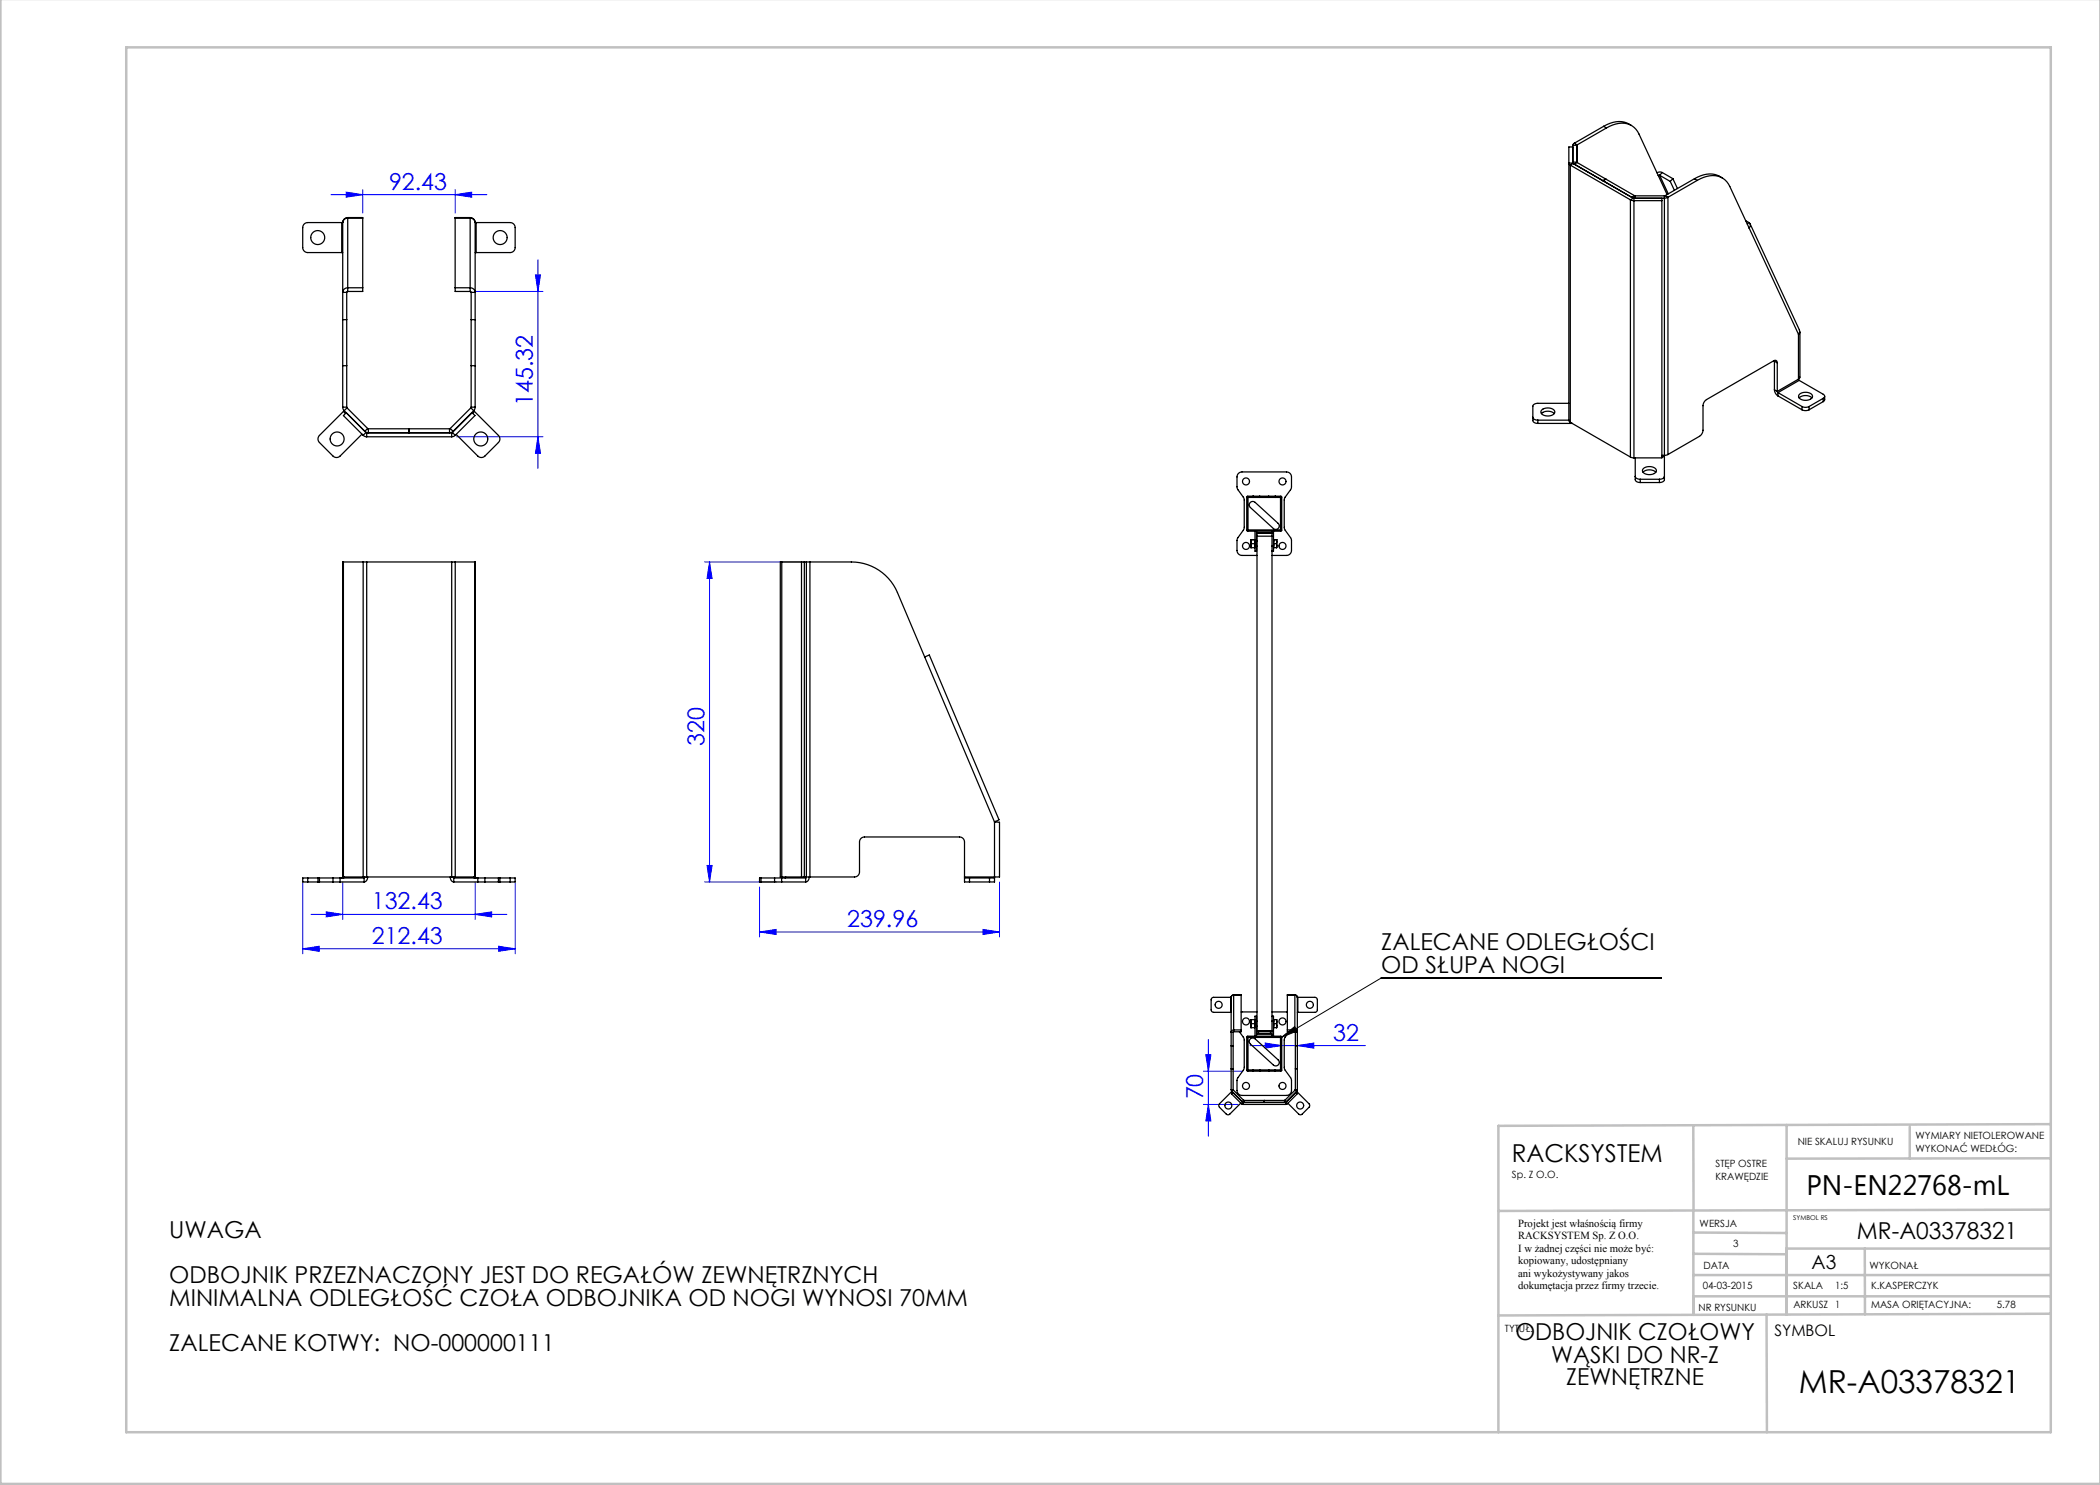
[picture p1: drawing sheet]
<svg xmlns="http://www.w3.org/2000/svg" width="420mm" height="297mm" viewBox="0 0 420 297" stroke-linecap="round" stroke-linejoin="round" font-family="sans-serif">
<path d="M332.2 195.6h-56l-19.9 11.8M256.3 207.4l2.6-2.1 .5 .9z" fill="none" stroke="#000" stroke-width=".2"/>
<g fill="none" stroke="#00f" stroke-width=".2">
<path d="M66.2 38.9h31.2M69.2 38.4l3.3 .5-3.3 .5zM72.5 37.9v4.7M91 38.9l3.3-.5v1zM91 37.9v4.7M95 58.3h13.6M107.1 55h1l-.5 3.3zM107.6 51.9v41.8M91.3 87.4h17.3M107.6 87.4l.5 3.3h-1zM140.9 112.4h20.1M141.9 112.4v64"/>
<path d="M141.9 112.4l.5 3.3h-1zM60.5 176.6v14.2M68.5 176.4v7.5M95 176.4v7.5M103 176.6v14.2M140.9 176.4h14.4M141.4 173.1h1l-.5 3.3zM151.9 177.4v10M199.9 176.4v11M60.5 189.8l3.3-.5v1zM60.5 189.8h42.5M62.2 182.9h39.2"/>
<path d="M65.2 182.4l3.3 .5-3.3 .5zM95 182.9l3.3-.5v1zM99.7 189.3l3.3 .5-3.3 .5zM151.9 186.4l3.3-.5v1zM151.9 186.4h48M196.6 185.9l3.3 .5-3.3 .5zM240.7 214.2h7.8M241.2 210.9h1l-.5 3.3zM241.7 207.9v19.3M250 209.1h23.1M253 208.6l3.3 .5-3.3 .5zM259.5 208.1v.1"/>
<path d="M259.5 209.1l3.3-.5v1zM240.7 220.9h6.9M241.7 220.9l.5 3.3h-1z"/>
</g>
<g fill="none" stroke="#c0c0c0" stroke-width=".5">
<path d="M.1 -.1v296.9h419.9M25.2 9.5h385v276.9h-385zM338.7 225.2v16.9M357.3 225v37.9M382 225.4v6.3M410.1 224.8l-110.4 .4v61.2M410.1 231.7h-52.8M338.7 259.3h71.5M338.7 255h71.5M338.7 250.8l18.6 .1M338.7 246.5l18.6 .1M338.7 242.1v20.9"/>
<path d="M373 249.7v13.2M410.1 241.9l-110.4 .3M410.2 249.7h-52.9v13.2M353.3 262.9l.1 23.5M410.2 262.7l-110.5 .4"/>
</g>
<path d="M256.3 207.4l2.6-2.1 .5 .9z" fill="#000"/>
<g fill="#00f">
<path d="M95 182.9l3.3-.5v1zM65.2 182.4l3.3 .5-3.3 .5z"/>
<path d="M60.5 189.8l3.3-.5v1zM99.7 189.3l3.3 .5-3.3 .5zM151.9 186.4l3.3-.5v1zM196.6 185.9l3.3 .5-3.3 .5z"/>
<path d="M253 208.6l3.3 .5-3.3 .5zM259.5 209.1l3.3-.5v1z"/>
<path d="M141.9 112.4l.5 3.3h-1zM141.4 173.1h1l-.5 3.3z"/>
<path d="M107.1 55h1l-.5 3.3zM107.6 87.4l.5 3.3h-1zM241.2 210.9h1l-.5 3.3zM241.7 220.9l.5 3.3h-1z"/>
<path d="M69.2 38.4l3.3 .5-3.3 .5zM91 38.9l3.3-.5v1z"/>
</g>
<g fill="none" stroke="#000" stroke-width=".25">
<path d="M314.1 33l12 7M314.1 33v51.5M314.6 32.6h-.8l.3 .4M314.6 32.6v.1M314.6 29.4h-.8v54.7M314.6 29.1v3.5M314.6 29.1h.8M314.6 32.7l-.5 .3M314.6 32.7l12 6.9M314.9 28.6l-.3 .5M314.9 28.6l.5 .4M315.4 32.4h-.8l.3 .4 .5-.3"/>
<path d="M315.4 32.4v.1M315.4 29.1v3.3M315.4 29v.1M315.4 32.5l11.5 6.6M315.4 29v3.5M320.7 25.3l.6 .3M320.7 25.3l-5.8 3.3M321.2 35.8l-.6 .3M321.3 25.6a4.5 4.5 0 0 1 5.9 .3l.6 .9 5.6 12.1M321.3 25.6l-5.9 3.4M326.1 40l.7 .1h5.6M326.1 40v51.4"/>
<path d="M326.3 25.1a4.8 4.8 0 0 0-5.6 .2M326.6 39.6l.2 .1M326.6 39.6l-.5 .4M326.8 39.7v51.9M326.9 39.1l.1 .1M326.9 39.1l-.6 .4 .7 .1v-.4M327 39.2h5.9M331.9 35.1h-.2M331.9 35.1l2.2 1.2M331.9 35.1l1.8 3.7M332.4 39.7v51.9h-5.6M332.5 34.5l-.6-.1-.5 .2"/>
<path d="M332.5 34.5l2.1 1.2M332.5 34.5l-.6 .6M332.9 39.2v51.9M333 39.1l-.1 .1M333 39.1l.6 .4M333.6 39.5l-.6 .1-6.2 .1M333.6 39.5v51.4M334.1 36.3l.8 1.8M334.6 35.7l-.5 .6M334.6 35.7l.9 2M338.9 35.8l-5.9 3.3M338.9 35.8l.6 .3"/>
<path d="M339.5 36.1a4.5 4.5 0 0 1 5.9 .3l.6 .9 13.7 29.6M339.5 36.1l-5.9 3.4M344.5 35.6a4.8 4.8 0 0 0-5.6 .2M68.3 50.5h.2M68.3 44.5h.2M68.3 44.5h-6.8a1 1 0 0 0-1 1v4a1 1 0 0 0 1 1h6.8M68.3 44.5v6M68.5 44.5v19.4M69.3 58.5v5.4M69.5 58.3l-.2 .2M69.5 43.5a1 1 0 0 0-1 1M69.5 43.5h3v14.8h-3"/>
<path d="M69.5 43.5v14.8M72.5 43.6h-3a.94 .94 0 0 0-1 .9M72.5 57.6h-3a.96 .96 0 0 0-1 .9h.8M91 57.6h3a.96 .96 0 0 1 1 .9h-.8M91 43.6h3a.94 .94 0 0 1 1 .9M94 58.3l.2 .2M94 43.5a1 1 0 0 1 1 1M94 43.5h-3v14.8h3M94 43.5v14.8M94.2 58.5v5.4M95 44.5h.2M95 50.5h.2"/>
<path d="M95 44.5v19.4M95.2 44.5h6.8a1 1 0 0 1 1 1v4a1 1 0 0 1-1 1h-6.8M95.2 44.5v6M349.1 44.1l.7 .4M349.8 44.5a.68 .68 0 0 1 0 1.1M349.8 44.5l-.3 .3M350 44.8l9.9 21.2M68.5 63.9v9.2M68.5 73.1v8.3M68.5 63.9h.8M68.5 73.1h.8M69.3 63.9v9.2"/>
<path d="M69.3 73.1v8.3M94.2 63.9v9.2M94.2 63.9h.8M94.2 73.1h.8M94.2 73.1v8.3M95 63.9v9.2M95 73.1v8.3M354.9 72.1v.1M354.9 78a1.56 1.56 0 0 0 .7 1.2M354.9 72.2l.6 .4M354.9 78l.6 .3M354.9 72.2v5.8"/>
<path d="M355.5 72.6a.43 .43 0 0 0-.3-.5 .43 .43 0 0 0-.5 .1l-13.4 7.7a1.56 1.56 0 0 0-.7 1.2v4.9a1.56 1.56 0 0 1-.7 1.3l-6.3 3.6M355.5 78.3l.1 .2M355.5 72.6v5.7M355.6 78.5l4.8 2.8M355.6 78.5v.7M355.6 79.2l4.8 2.8M359.7 75.8l.1 .3M359.7 66.9v8.9M359.7 75.8l-4.2 2.5M359.8 79.6a1.94 1.94 0 0 1 2.6 0M359.8 76.1l4.8 2.8a.43 .43 0 0 1 .3 .4 .43 .43 0 0 1-.3 .4M359.8 76.1l-4.2 2.4"/>
<path d="M359.9 66v.5l-.2 .4M359.9 78.8a1.82 1.82 0 0 1 2.6 .4 1.48 1.48 0 0 1-2.1 .7l-.5-.2-.2-.3zM359.9 66.3v.4l-.2 .2M360 66.4v9l-.3 .4M364.6 79.7l-2.8 1.6M364.6 79.7v.6M364.9 79.3v.7l-.3 .3M68.5 81.4l.3 .7M68.5 81.4h.8M68.7 82.3l-4.8 4.8a1 1 0 0 0 0 1.4l2.7 2.7a1 1 0 0 0 1.4 0l4.4-4.4M68.7 82.3l.4 .4M68.8 82.1l-.1 .2"/>
<path d="M68.8 82.1l4.4 4.4M69.2 82.5l-.5 .6 3.9 4M69.3 81.4l.1 .2M69.4 81.6l-.6 .5M69.4 81.6l4.1 4.1M72.6 87.1l.7 .3M73.2 86.5l.1 .1M73.2 86.5l-.6 .6M73.3 86.6v.8M73.3 86.6h17M73.3 87.4h17M73.5 85.7l-.5 .6 .3 .2 .4 .1v-.8"/>
<path d="M73.5 85.7l.2 .1M73.7 85.8h16.2M81.8 85.8v.8M89.9 85.8v.8l.7-.3M90 85.7l-.1 .1M90 85.7l.6 .6M90.3 86.6v.8M90.5 86.5l-.2 .1M90.5 86.5l3.9-4 .6 .6-4 4M90.5 86.5l.5 .6M90.6 86.3h.1M91 87.1l-.7 .3"/>
<path d="M94.2 81.6l-4.2 4.1M94.2 81.6l.5 .5M94.2 81.4v.2M94.2 81.4h.8M94.7 82.1l.2 .2M94.7 82.1l-4.1 4.2M94.9 82.3l4.8 4.8a1 1 0 0 1 0 1.4l-2.7 2.7a1 1 0 0 1-1.4 0l-4.4-4.3M94.9 82.3l-.4 .3M95 81.4l-.3 .7M249.4 99.3h6.9v6.9h-6.9zM249.6 99.5h6.5v6.5h-6.5zM250.6 99.2v.3"/>
<path d="M251.9 99.2v.3M253.7 99.2v.3M255 99.2v.3M255.1 99.2v.3M306.6 83.5a.88 .88 0 0 0 1 .5M307.6 84h6.2M307.6 84.7h6.8M307.6 84v.7M308.3 82.7a1.94 1.94 0 0 1 2.5 0M308.4 82a1.82 1.82 0 0 1 2.6 .3 1.48 1.48 0 0 1-2.2 .8l-.4-.3-.2-.3zM313.8 84.1l.3 .4M313.8 80.7h-6.2a.88 .88 0 0 0-1 .5v2.9a.88 .88 0 0 0 1 .6"/>
<path d="M314.1 84.5l12 6.9M314.4 84.6v.1M314.4 84.7h.1M326.1 91.4l.7 .2M327 95.3a.88 .88 0 0 0 1 .6M327 91.6v4.3a.88 .88 0 0 0 1 .6M328 95.9h3.9M328 95.9v.6M328 96.5h3.9M328.6 94.4a1.94 1.94 0 0 1 2.6 0M328.7 93.7a1.82 1.82 0 0 1 2.6 .3 1.48 1.48 0 0 1-2.2 .8l-.5-.4-.1-.4zM331.9 95.9v.6"/>
<path d="M332.4 91.1h.5M332.4 91.4h.5M332.9 95.3a.88 .88 0 0 1-1 .6M332.9 91.4v4.5a.88 .88 0 0 1-1 .6M332.9 91.1v.3M333.6 90.9l-.7 .2M360.4 81.3a1.56 1.56 0 0 0 1.4 0M360.4 82a1.56 1.56 0 0 0 1.4 0M360.4 81.3v.7M361.8 81.3v.7M364.6 80.3l-2.8 1.7M68.7 112.4h-.2v63"/>
<path d="M68.7 112.4h3.9M68.7 112.4v63M72.6 112.4h.7M72.6 112.4v63M73.3 112.4v63M73.3 112.4h17M90.3 112.4h.7M90.3 112.4v63M91 112.4h4M91 112.4v63M95 112.4v63M156.4 112.4h-.3v63h.3"/>
<path d="M156.4 112.4h4.9M156.4 112.4v63M160.3 112.4v63M160.9 112.4v63M161.3 112.4h.7M161.3 112.4v63M162 112.4h8.3a10 10 0 0 1 9.2 6.1l5.4 12.9M162 112.4v63M250 100.5l.6-.2 .4 .2 4.6 4.2a.7 .7 0 0 1 .1 1 .7 .7 0 0 1-1 0l-4.6-4.2-.2-.4zM250.2 108.3v.4M250.2 108.3v.8M250.2 109.1v.4"/>
<path d="M250.2 107.9h.1M250.2 107.9v.4M250.2 108.7v.4M250.2 107.9h.7M250.2 109.5h.7M250.2 108.7h.7M250.9 107.9v.8M250.9 108.7v.8M250.9 107.9h.1M250.9 109.5h.1M251 109.2h.4M251 106.2v3"/>
<path d="M251.3 106.2v4h-.3v-1M251.3 108.2h.1M251.4 106.6h.1M251.4 111.1h-3a1 1 0 0 1-1-1v-2.3l1.3-1.8 .1-.5v-5.6l-1.4-2.2v-2.3a1 1 0 0 1 1-1h8.9a1 1 0 0 1 1 1v2.3l-1.3 1.8-.2 .5 .1 5.6 1.4 2.2v2.3a1 1 0 0 1-1 1h-2.9M251.4 106.6h3M251.4 106.6v100.3h3M251.4 107.2h3M254.4 109.2v95M254.4 109.2h.3M254.4 106.2v3M254.7 109.2v1h-.3M254.7 107.9h.6"/>
<path d="M254.7 109.5h.6M254.7 106.2v3M254.8 108.7h.5M254.8 107.9v1.6M255.3 107.9l.1 .4M255.3 108.7l.1 .4M255.3 107.9h.1M255.4 108.3l-.1 .4M255.4 109.1l-.1 .4M255.4 108.3v.8M255.4 107.9v.4M255.4 107.9h.1"/>
<path d="M184.9 131.4l1-.4 13.9 32.9-.9 .5M184.9 131.4l14 33M61.5 175.6h-1v.8h1M61.5 175.6h2.1M61.5 176.4h2.1M61.5 175.6v.8M63.6 176.4h.3M63.6 175.6h.3M63.6 175.6v.8M63.9 175.6h2.7M63.9 176.4h2.7M63.9 175.6v.8"/>
<path d="M66.6 175.6h1.4M66.6 176.4h1.4M66.6 175.6v.8M68 175.6h4.8M68 176.4h4.8M68 175.6v.8M68.5 175.4h.2M68.5 175.4l-.2 .2M68.7 175.4h3.9M68.8 175.4l-.1 .2M72.6 175.4h.7M72.8 175.6v.8"/>
<path d="M73 175.4l-.2 .2M73.3 175.4h17M73.5 175.4a.89 .89 0 0 1-.7 1M90 175.4a.89 .89 0 0 0 .8 1M90.3 175.4h.7M90.6 175.4l.2 .2M90.8 175.6h4.8M90.8 176.4h4.8M90.8 175.6v.8M91 175.4h4M94.7 175.4l.2 .2M95 175.4h.1"/>
<path d="M95 175.4l.2 .2M95.6 175.6h1.4M95.6 176.4h1.4M95.6 175.6v.8M97 175.6v.8M97 175.6h2.7M97 176.4h2.7M99.7 175.6h.3M99.7 176.4h.3M99.7 175.6v.8M100 175.6v.8M100 175.6h2"/>
<path d="M100 176.4h2M102 175.6h1v.8h-1M102 175.6v.8M152.2 175.6h-.3v.8h.3M152.2 175.6h2.7M152.2 176.4h2.7M152.2 175.6v.8M154.9 176.4h1.4M154.9 175.6h1.4M154.9 175.6v.8M156.3 175.6h4.8M156.3 176.4h4.8"/>
<path d="M156.3 175.6v.8M156.4 175.4h4.9M157.2 175.4l-.2 .2M161.1 175.6v.8M161.3 175.4h.7M161.3 175.4l-.2 .2M161.8 175.4a.89 .89 0 0 1-.7 1M162 175.4h8.9a1 1 0 0 0 1-1v-6a1 1 0 0 1 1-1h19a1 1 0 0 1 1 1v7M192.9 175.6v.8h1M192.9 175.6h1M192.9 175.4v.2M192.9 175.4h6"/>
<path d="M193.9 175.6h4M193.9 176.4h4M193.9 175.6v.8M197.9 175.6h1M197.9 175.6v.8M198.9 175.6v.8h-1M198.9 175.4v.2M198.9 164.4l1 .1v10.9h-1M198.9 164.4l.2 .1M198.9 164.4v11M199.1 164.3l-.2 .1M246.1 199.5h.1"/>
<path d="M246.1 199.5h-3.5l-.2 .1-.2 .4v2l.3 .4 3.6 .1M246.1 199.5v3M246.2 199.5v9.7M246.7 199l-.3 .1-.2 .4M246.7 199h1.5v7.4h-1.5M246.7 199v7.4M248.2 199h-1.7l-.3 .5M257.5 199h1.7l.3 .5M259 199l.3 .1 .2 .4M259 199v7.4M259 199h-1.5v7.4h1.5M259.5 199.5h.1"/>
<path d="M259.5 199.5v9.7M259.6 199.5h3.5l.3 .2 .1 .3v2l-.3 .4-3.6 .1M259.6 199.5v3M246.1 202.5h.1M246.2 217.9l.2 .4M246.2 209.2v4.6M246.2 217.9h.4M246.2 213.8h.4M246.2 209.2h.4M246.2 213.8v4.1M246.3 218.3l-2.5 2.5v.6l1.5 1.4 .4 .2 2.5-2.4M246.3 218.3l.2 .3"/>
<path d="M246.4 218.3h-.1M246.4 218.3l2.2 2.2M246.6 218.5l-.3 .3 2 1.9M246.6 217.9l.1 .1M246.6 209.2v4.6M246.6 206.4v2.8M246.6 213.8v4.1M246.7 218l-.3 .3M246.7 218l2 2.1M246.7 206.4h-.1M247.9 206.4l.9 1.5v5.6l-.1 .5-1.3 1.8v2.3a1 1 0 0 0 1 1h8.9a1 1 0 0 0 1-1v-2.3l-1.3-1.8-.1-.5v-5.6l.9-1.5M248.2 206h-1.7l-.3 .4h.4"/>
<path d="M249.4 207.3h6.9v6.9h-6.9zM249.6 207.5h6.5v6.5h-6.5zM250 207.8l.6-.2 .4 .2 4.6 4.2a.7 .7 0 0 1 .1 1 .7 .7 0 0 1-1 0l-4.6-4.2-.2-.4zM250.2 204.3v.8M250.2 204.3v.4M250.2 205.1v.4M250.2 204.7v.4M250.2 203.9v.4M250.2 203.9h.7M250.2 205.5h.7M250.2 204.7h.7M250.6 214v.2"/>
<path d="M250.9 204.7v.8M250.9 203.9v.8M250.9 203.9h.1M250.9 205.5h.1M251 204.2v-1h.3v4M251 204.2h.4M251 204.2v3M251.3 205.2h.1M251.4 206.2h.1M251.4 206.2h3M251.4 202.4h-3.2M251.6 206.2h.1"/>
<path d="M251.7 206.2v.4h2.4v-.4M251.9 214v.2M253.7 214v.2M254.1 206.2h.1M254.4 203.2h.3v1M254.4 204.2h.3M254.4 204.2v3M254.4 202.4h3.1M254.7 203.9h.6M254.7 205.5h.6M254.7 204.2v3M254.8 204.7h.5"/>
<path d="M254.8 203.9v1.6M255 214v.2M255.1 214v.2M255.3 204.7l.1 .4M255.3 203.9l.1 .4M255.4 205.1l-.1 .4M255.4 204.3l-.1 .4M255.4 204.3v.8M257.5 206h1.7l.3 .4h-.4M259 206.4h.1M259 218l.3 .3M259 218l-2 2.1"/>
<path d="M259.1 217.9l-.1 .1M259.1 209.2v4.6M259.1 217.9h.4M259.1 206.4v2.8M259.1 213.8v4.1M259.1 213.8h.4M259.1 209.2h.4M259.3 218.3h.1M259.3 218.3l-2 2M259.4 218.3l2.5 2.5v.6l-1.5 1.4-.4 .2-2.4-2.3M259.4 218.3l-.2 .2M259.5 217.9l-.2 .4"/>
<path d="M259.5 209.2v4.6M259.5 202.5h.1M259.5 213.8v4.1M248.3 220.7l.3 .2M248.6 220.5h.1M248.6 220.5l-.3 .2M248.6 220.5v.4M248.6 220.9h8.5M248.6 220.5h8.5M248.7 220.1l-.3 .2 .2 .1 .2 .1v-.4M248.7 220.1h.1M248.8 220.1h8.1"/>
<path d="M252.8 220.1v.4M256.9 220.1v.4l.4-.2M257 220.1h-.1M257 220.1l.3 .2M257.1 220.5v.4M257.2 220.5h-.1M257.2 220.5l.3 .2M257.2 220.5l2-2 .3 .3-2 1.9M257.3 220.3v.1M257.5 220.7l-.4 .2"/>
<circle cx="63.5" cy="47.5" r="1.4"/>
<circle cx="100" cy="47.5" r="1.4"/>
<circle cx="67.4" cy="87.8" r="1.4"/>
<circle cx="96.2" cy="87.8" r="1.4"/>
<circle cx="249.2" cy="96.3" r=".7"/>
<circle cx="256.5" cy="96.3" r=".7"/>
<circle cx="249.2" cy="109.2" r=".7"/>
<circle cx="256.5" cy="109.2" r=".7"/>
<circle cx="243.7" cy="201" r=".7"/>
<circle cx="249.2" cy="217.2" r=".7"/>
<circle cx="249.2" cy="204.3" r=".7"/>
<circle cx="256.5" cy="217.2" r=".7"/>
<circle cx="256.5" cy="204.3" r=".7"/>
<circle cx="262" cy="201" r=".7"/>
<circle cx="245.7" cy="221.1" r=".7"/>
<circle cx="260" cy="221.1" r=".7"/>
</g>
<text font-size="6.3" x="359.8" y="278.5">MR-A03378321</text>
<text font-size="5.6" x="361.3" y="239.1">PN-EN22768-mL</text>
<text font-size="4.9" x="302.4" y="232.4">RACKSYSTEM</text>
<g font-size="4.7" fill="#00f">
<text x="77.8" y="37.9">92.43</text>
<text x="106.6" y="81.2" transform="rotate(-90 106.6 81.2)">145.32</text>
<text x="140.9" y="149.3" transform="rotate(-90 140.9 149.3)">320</text>
<text x="74.4" y="181.9">132.43</text>
<text x="169.4" y="185.4">239.96</text>
<text x="74.4" y="188.7">212.43</text>
<text x="266.6" y="208.1">32</text>
<text x="240.7" y="219.9" transform="rotate(-90 240.7 219.9)">70</text>
</g>
<g font-size="4.7">
<text x="276.3" y="190">ZALECANE ODLEGŁOŚCI</text>
<text x="276.3" y="194.5">OD SŁUPA NOGI</text>
<text x="33.9" y="247.6">UWAGA</text>
<text x="371.4" y="247.8">MR-A03378321</text>
<text x="33.9" y="256.6">ODBOJNIK PRZEZNACZONY JEST DO REGAŁÓW ZEWNĘTRZNYCH</text>
<text x="33.9" y="261.2">MINIMALNA ODLEGŁOŚĆ CZOŁA ODBOJNIKA OD NOGI WYNOSI 70MM</text>
<text x="303.1" y="268.1">ODBOJNIK CZOŁOWY</text>
<text x="33.9" y="270.2">ZALECANE KOTWY: NO-000000111</text>
<text x="310.2" y="272.6">WĄSKI DO NR-Z</text>
<text x="313.3" y="277.1">ZEWNĘTRZNE</text>
</g>
<text font-size="3.9" x="362.3" y="253.8">A3</text>
<text font-size="3.2" x="354.9" y="267.2">SYMBOL</text>
<g font-size="2.2">
<text x="303.6" y="245.3">Projekt jest właśnością firmy</text>
<text x="303.6" y="247.8">RACKSYSTEM Sp. Z O.O.</text>
<text x="303.6" y="250.3">I w żadnej części nie może być:</text>
<text x="303.6" y="252.8">kopiowany, udostępniany</text>
<text x="303.6" y="255.3">ani wykożystywany jakos</text>
<text x="303.6" y="257.8">dokumętacja przez firmy trzecie.</text>
</g>
<g font-size="2">
<text x="383.1" y="227.9">WYMIARY NIETOLEROWANE</text>
<text x="343.1" y="233.4">STĘP OSTRE</text>
<text x="359.5" y="228.9">NIE SKALUJ RYSUNKU</text>
<text x="383.1" y="230.4">WYKONAĆ WEDŁÓG:</text>
<text x="302.4" y="235.5">Sp. Z O.O.</text>
<text x="343.1" y="235.9">KRAWĘDZIE</text>
<text x="339.9" y="245.4">WERSJA</text>
<text x="346.6" y="249.5">3</text>
<text x="340.5" y="257.7">04-03-2015</text>
<text x="340.7" y="253.8">DATA</text>
<text x="358.7" y="257.7">SKALA</text>
<text x="367" y="257.7">1:5</text>
<text x="373.9" y="253.8">WYKONAŁ</text>
<text x="374.2" y="257.9">K.KASPERCZYK</text>
<text x="339.7" y="262.3">NR RYSUNKU</text>
<text x="358.7" y="261.7">ARKUSZ 1</text>
<text x="374.2" y="261.7">MASA ORIĘTACYJNA:</text>
<text x="399.4" y="261.7">5.78</text>
<text x="301" y="266.4">TYTUŁ:</text>
</g>
<text font-size="1.3" x="358.7" y="244">SYMBOL RS</text>
</svg>
